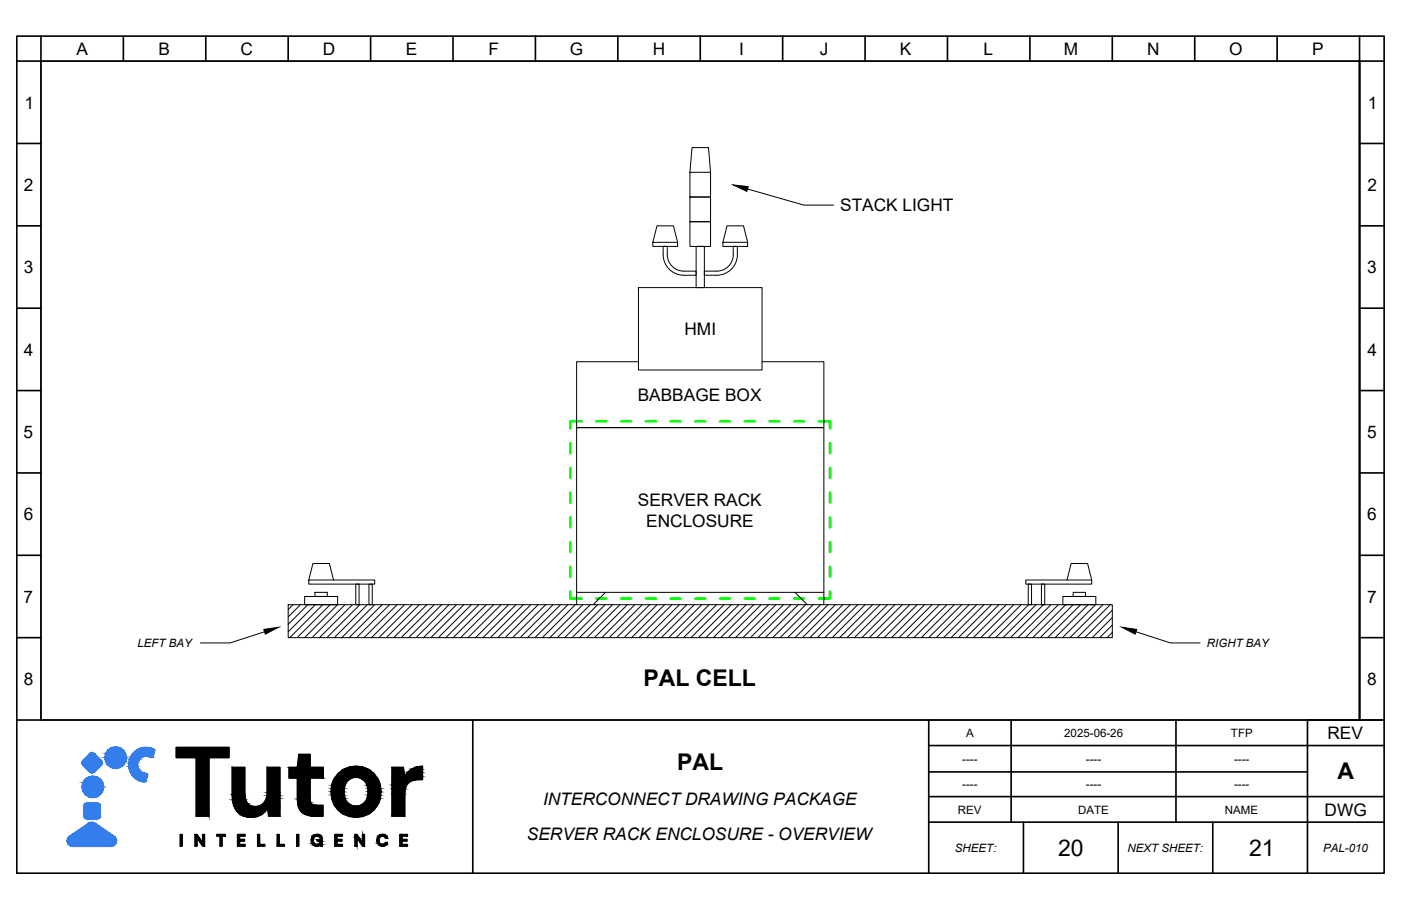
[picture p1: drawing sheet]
<svg xmlns="http://www.w3.org/2000/svg" width="432mm" height="279mm" viewBox="0 0 432 279" stroke-linecap="round" stroke-linejoin="round" font-family="sans-serif">
<!-- layer: 0 -->
<g fill="none" stroke="#000" stroke-width=".31">
<path d="M12.6 18.8h406.4v203.2h-406.4zM212.6 53.1h6.4v7.7h-6.4zM212.6 53.1l.7-7.6h5.1l.6 7.6M230.4 58.3l17.4 5h9.1M201.2 74.7h7.6v1.3h-7.6zM201.2 74.7l1.3-5.1h5.1l1.2 5.1M204.4 76h1.3a7.3 7.3 0 0 0 1.2 5.8 5.1 5.1 0 0 0 3.9 1.8h3.8v1.3a10.3 10.3 0 0 1-7.6-1.2 6.4 6.4 0 0 1-2.6-5.2zM204.4 76h1.3M212.6 68.4h6.4v7.6h-6.4zM212.6 60.8h6.4v7.6h-6.4zM214.6 76h2.5v12.7h-2.5zM222.8 74.7h7.6v1.3h-7.6z"/>
<path d="M222.8 74.7l1.3-5.1h5.1l1.2 5.1M226 76h1.3M227.3 78.5a6.4 6.4 0 0 1-6.4 6.4h-3.8v-1.3a9.7 9.7 0 0 0 6.4-.7 5 5 0 0 0 2.5-4.4v-2.5h1.3v2.5M196.8 88.7h38.1v25.4h-38.1zM196.8 111.6h-19.1v20.3h76.2v-20.3h-19M177.7 131.9h76.2v50.8h-76.2zM95.2 178.9h20.3v1.2h-20.3zM95.2 178.9l1.2-5.1h5.1l1.3 5.1M316.2 178.9h20.3v1.2h-20.3zM328.9 178.9l1.2-5.1h5.1l1.3 5.1M81.5 194.8l-10.6 3.5h-9.1M88.8 186.5h254v10.1h-254z"/>
<path d="M90.3 186.5l-1.5 1.5M92.6 186.5l-3.8 3.8M93.9 183.9h10.2v2.6h-10.2zM94.9 186.5l-6.1 6.1M97.1 182.7h3.8v1.2h-3.8zM97.2 186.5l-8.4 8.3M99.5 186.5l-10.2 10.1M101.8 186.5l-10.2 10.1M104 186.5l-10.1 10.1M106.3 186.5l-10.1 10.1M108.6 186.5l-10.1 10.1M109.7 180.1h1v6.4h-1z"/>
<path d="M110.9 186.5l-10.1 10.1M113.2 186.5l-10.2 10.1M113.7 180.1h1v6.4h-1zM115.5 186.5l-10.2 10.1M117.8 186.5l-10.2 10.1M120.1 186.5l-10.2 10.1M122.4 186.5l-10.2 10.1M124.7 186.5l-10.2 10.1M126.9 186.5l-10.1 10.1M129.2 186.5l-10.1 10.1M131.5 186.5l-10.1 10.1M133.8 186.5l-10.1 10.1"/>
<path d="M136.1 186.5l-10.2 10.1M138.4 186.5l-10.2 10.1M140.7 186.5l-10.2 10.1M143 186.5l-10.2 10.1M145.3 186.5l-10.2 10.1M147.6 186.5l-10.2 10.1M149.8 186.5l-10.1 10.1M152.1 186.5l-10.1 10.1M154.4 186.5l-10.1 10.1M156.7 186.5l-10.1 10.1M159 186.5l-10.1 10.1M161.3 186.5l-10.2 10.1"/>
<path d="M163.6 186.5l-10.2 10.1M165.9 186.5l-10.2 10.1M168.2 186.5l-10.2 10.1M170.5 186.5l-10.2 10.1M172.7 186.5l-10.1 10.1M175 186.5l-10.1 10.1M177.3 186.5l-10.1 10.1M177.7 182.7v3.8M179.6 186.5l-10.2 10.1M181.9 186.5l-10.1 10.1M184.2 186.5l-10.2 10.1M186.5 186.5l-10.2 10.1"/>
<path d="M186.6 182.7l-3.8 3.8M188.8 186.5l-10.2 10.1M191.1 186.5l-10.2 10.1M193.4 186.5l-10.2 10.1M195.7 186.5l-10.2 10.1M197.9 186.5l-10.1 10.1M200.2 186.5l-10.1 10.1M202.5 186.5l-10.2 10.1M204.8 186.5l-10.1 10.1M207.1 186.5l-10.2 10.1M209.4 186.5l-10.2 10.1M211.7 186.5l-10.2 10.1"/>
<path d="M214 186.5l-10.2 10.1M216.3 186.5l-10.2 10.1M218.6 186.5l-10.2 10.1M220.8 186.5l-10.1 10.1M223.1 186.5l-10.1 10.1M225.4 186.5l-10.1 10.1M227.7 186.5l-10.1 10.1M230 186.5l-10.2 10.1M232.3 186.5l-10.2 10.1M234.6 186.5l-10.2 10.1M236.9 186.5l-10.2 10.1M239.1 186.5l-10.1 10.1"/>
<path d="M241.5 186.5l-10.2 10.1M243.7 186.5l-10.1 10.1M245 182.7l3.8 3.8M246 186.5l-10.1 10.1M248.3 186.5l-10.1 10.1M250.6 186.5l-10.2 10.1M252.9 186.5l-10.2 10.1M253.9 182.7v3.8M255.2 186.5l-10.2 10.1M257.5 186.5l-10.2 10.1M259.8 186.5l-10.2 10.1M262.1 186.5l-10.2 10.1"/>
<path d="M264.4 186.5l-10.2 10.1M266.6 186.5l-10.1 10.1M268.9 186.5l-10.1 10.1M271.2 186.5l-10.1 10.1M273.5 186.5l-10.2 10.1M275.8 186.5l-10.2 10.1M278.1 186.5l-10.2 10.1M280.4 186.5l-10.2 10.1M282.7 186.5l-10.2 10.1M285 186.5l-10.2 10.1M287.3 186.5l-10.2 10.1M289.5 186.5l-10.1 10.1"/>
<path d="M291.8 186.5l-10.1 10.1M294.1 186.5l-10.1 10.1M296.4 186.5l-10.2 10.1M298.7 186.5l-10.2 10.1M301 186.5l-10.2 10.1M303.3 186.5l-10.2 10.1M305.6 186.5l-10.2 10.1M307.9 186.5l-10.2 10.1M310.1 186.5l-10.1 10.1M312.4 186.5l-10.1 10.1M314.7 186.5l-10.1 10.1M316.9 180.1h1v6.4h-1z"/>
<path d="M317 186.5l-10.1 10.1M319.3 186.5l-10.2 10.1M321 180.1h1v6.4h-1zM321.6 186.5l-10.2 10.1M323.9 186.5l-10.2 10.1M326.2 186.5l-10.2 10.1M327.6 183.9h10.1v2.6h-10.1zM328.5 186.5l-10.2 10.1M330.8 182.7h3.8v1.2h-3.8zM330.8 186.5l-10.2 10.1M333 186.5l-10.1 10.1M335.4 186.5l-10.2 10.1"/>
<path d="M337.6 186.5l-10.1 10.1M339.9 186.5l-10.1 10.1M342.2 186.5l-10.2 10.1M342.8 188.2l-8.5 8.4M342.8 190.5l-6.2 6.1M342.8 192.8l-3.9 3.8M342.8 195l-1.6 1.6M350.1 194.8l10.6 3.5h9.2"/>
</g>
<g fill="none" stroke="#0f0" stroke-width=".8">
<path d="M175.8 136.7v3M179.2 130h-3.4v2.1M183.8 130h3.1M191.4 130h3.1M199.1 130h3M206.7 130h3M214.3 130h3M221.9 130h3.1M229.5 130h3.1M237.2 130h3M244.8 130h3M252.4 130h3.4v2.1"/>
<path d="M255.8 136.7v3M175.8 144.3v3.1M175.8 151.9v3.1M175.8 159.6v3M255.8 144.3v3.1M255.8 151.9v3.1M255.8 159.6v3M175.8 167.2v3M175.8 174.8v3M255.8 167.2v3M255.8 174.8v3M175.8 182.4v2.2h3.4"/>
<path d="M183.8 184.6h3.1M191.4 184.6h3.1M199.1 184.6h3M206.7 184.6h3M214.3 184.6h3M221.9 184.6h3.1M229.5 184.6h3.1M237.2 184.6h3M244.8 184.6h3M255.8 182.4v2.2h-3.4"/>
</g>
<g fill="#000" stroke="#000" stroke-width=".31">
<path d="M226 57l4.6 .5-.4 1.5zM81.3 194.1l4.6-.7-4.1 2.2zM345.7 193.4l4.6 .7-.4 1.5zM107.9 236.5l1.9-.2 1.8 .2zM128.4 236.5l1.8-.2v.2zM76.1 251.9h2.3zM97.4 257.4h.8zM107.7 251.8h4.1zM117.7 257.4h.6zM118.5 258h.7zM97.4 260.9h.5zM117.7 260.9h.6z"/>
<path d="M118.5 260.3h.7z"/>
<path d="M60.5 233.6l3.9 18.1v-18.1zM60.5 233.6l3.9 18.1h-3.9z"/>
<path d="M54.3 230.5l16.3 3.1v-3.1zM54.3 230.5l16.3 3.1h-16.3z"/>
<path d="M71.6 236.7l3.8 8.1v-8.1zM71.6 236.7l3.8 8.1h-3.8z"/>
<path d="M82.4 236.7l3.8 7.7v-7.7zM82.4 236.7l3.8 7.7h-3.8z"/>
<path d="M92.1 232.7l3.5 4v-4zM92.1 232.7l3.5 4h-3.9z"/>
<path d="M91.7 239.9l3.9 6.5v-6.5zM91.7 239.9l3.9 6.5h-3.9z"/>
<path d="M89.1 236.7l10.5 3.2v-3.2zM89.1 236.7l10.5 3.2h-10.5z"/>
<path d="M103.2 240h5.1zM103.2 240l4.9 .1h-5z"/>
<path d="M103.3 239.7l5 .3 .7-.3zM103.3 239.7l5 .3h-5.1z"/>
<path d="M103.4 239.7h6.4zM103.4 239.7h5.6z"/>
<path d="M107.9 236.5l3.9 .1zM107.7 236.6h4.1z"/>
<path d="M107.7 236.6l5.9 .7-1.8-.7zM105.8 237.3l1.9-.7 5.9 .7z"/>
<path d="M105.8 237.3l9.4 1.2-1.6-1.2zM104.3 238.5l1.5-1.2 9.4 1.2z"/>
<path d="M104.3 238.5l11.8 1.2-.9-1.2zM104.3 238.5l11.8 1.2h-12.7z"/>
<path d="M109.8 239.7h6.3zM109.8 239.7h6.3z"/>
<path d="M110.5 239.7l5.8 .3-.2-.3zM110.5 239.7l5.8 .3h-5.1z"/>
<path d="M111.2 240l5.2 .1zM111.2 240l5.2 .1z"/>
<path d="M120.8 236.7l3.9 2.8-.4-2.8zM120.8 236.7l3.9 2.8h-3.9z"/>
<path d="M128.4 236.5l1.8 .7v-.7zM126.9 237.2l1.5-.7 1.8 .7z"/>
<path d="M126.9 237.2l3.3 1v-1zM125.6 238.2l1.3-1 3.3 1z"/>
<path d="M125.6 238.2l4.6 1.3v-1.3zM125.6 238.2l4.6 1.3h-5.5z"/>
<path d="M120.8 239.5l9.4 .9v-.9zM120.8 239.5l9.4 .9h-9.4z"/>
<path d="M55.6 257.4l.5 3.5v-3.5zM55.6 257.4l.5 3.5h-.5z"/>
<path d="M60.2 257.4l1.1 .8-.6-.8zM60.2 257.4l1.1 .8h-1.1z"/>
<path d="M60.2 258.2l.5 2.7v-2.7zM60.2 258.2l.5 2.7h-.5z"/>
<path d="M60.7 258.2l1.8 1.8-1.2-1.8zM60.7 258.2l1.8 1.8h-.6z"/>
<path d="M62.5 257.4l.5 2.6v-2.6zM62.5 257.4l.5 2.6h-.5z"/>
<path d="M67.9 257.8l.5 3.1v-3.1zM67.9 257.8l.5 3.1h-.5z"/>
<path d="M66.8 257.4l2.6 .4v-.4zM66.8 257.4l2.6 .4h-2.6z"/>
<path d="M73.2 257.8l.6 1.1v-1.1zM73.2 257.8l.6 1.1h-.6z"/>
<path d="M73.2 259.3l.6 1.2v-1.2zM73.2 259.3l.6 1.2h-.6z"/>
<path d="M73.2 258.9l2.1 .4v-.4zM73.2 258.9l2.1 .4h-2.1z"/>
<path d="M71.6 244.8l3.9 .3-.1-.3zM71.6 244.8l3.9 .3h-3.9z"/>
<path d="M71.6 245.1l4 1.4-.1-1.4zM71.6 245.1l4 1.4h-3.9z"/>
<path d="M73.2 257.4l2.3 .4v-.4zM73.2 257.4l2.3 .4h-2.3z"/>
<path d="M71.7 246.5l4 .2-.1-.2zM71.7 246.5l4 .2h-4z"/>
<path d="M71.7 246.7l4.5 1-.5-1zM71.7 246.7l4.5 1h-4.3z"/>
<path d="M71.9 247.7l4.7 .4-.4-.4zM71.9 247.7l4.7 .4h-4.6z"/>
<path d="M72 248.1l4.7 .1zM72 248.1l4.7 .1z"/>
<path d="M72 248.2l5.2 .3-.5-.3zM72 248.2l5.2 .3h-5.1z"/>
<path d="M72.1 248.5l5.8 .2-.7-.2zM72.1 248.5l5.8 .2h-5.7z"/>
<path d="M72.2 248.7l6.5 .1zM72.2 248.7l6.5 .1z"/>
<path d="M75.8 251.8h3.3zM75.8 251.8l2.6 .1z"/>
<path d="M75 251.6l4.1 .2 .6-.2zM75 251.6l4.1 .2h-3.3z"/>
<path d="M79.4 257.4l.6 3.1v-3.1zM79.4 257.4l.6 3.1h-.6z"/>
<path d="M74.3 251.2l5.4 .4 .8-.4zM74.3 251.2l5.4 .4h-4.7z"/>
<path d="M73.9 251l6.6 .2 .3-.2zM73.9 251l6.6 .2h-6.2z"/>
<path d="M73.2 250.3l7.6 .7 .9-.7zM73.2 250.3l7.6 .7h-6.9z"/>
<path d="M73.1 250.3h8.6zM73.1 250.3h8.6z"/>
<path d="M72.4 249.3l9.3 1 .7-1zM72.4 249.3l9.3 1h-8.6z"/>
<path d="M72.4 249.1l10 .2 .1-.2zM72.4 249.1l10 .2h-10z"/>
<path d="M85.5 257.4l.5 3.1v-3.1zM85.5 257.4l.5 3.1h-.5z"/>
<path d="M82.4 244.4l3.8 1v-1zM82.4 244.4l3.8 1h-3.9z"/>
<path d="M82.3 245.4l3.9 .8v-.8zM82.3 245.4l3.9 .8h-4.1z"/>
<path d="M82.1 246.2l4.1 .8v-.8zM82.1 246.2l4.1 .8h-4.4z"/>
<path d="M81.8 247l4.4 .6v-.6zM81.8 247l4.4 .6h-4.9z"/>
<path d="M81.3 247.6l4.9 .5v-.5zM80.8 248.1l.5-.5 4.9 .5z"/>
<path d="M80.8 248.1l5.4 .4v-.4zM80.1 248.5l.7-.4 5.4 .4z"/>
<path d="M80.1 248.5l6.1 .2v-.2zM79.4 248.7l.7-.2 6.1 .2z"/>
<path d="M79.4 248.7l6.8 .1zM78.7 248.8h7.5z"/>
<path d="M72.2 248.8l14 .3v-.3zM72.2 248.8l14 .3h-13.8z"/>
<path d="M82.5 249.1l3.7 .2v-.2zM82.5 249.1l3.7 .2h-3.7z"/>
<path d="M82.5 249.3l3.7 2.4v-2.4zM82.5 249.3l3.7 2.4h-3.4z"/>
<path d="M91.5 257.4l.5 3.5v-3.5zM91.5 257.4l.5 3.5h-.5z"/>
<path d="M91.7 246.4l3.9 .1zM91.7 246.4l3.9 .1z"/>
<path d="M91.7 246.5l4 .9-.1-.9zM91.7 246.5l4 .9h-4z"/>
<path d="M91.7 247.4l4.2 .4-.2-.4zM91.7 247.4l4.2 .4h-4.1z"/>
<path d="M91.8 247.8l4.2 .2-.1-.2zM91.8 247.8l4.2 .2h-4.2z"/>
<path d="M91.8 248l4.9 .3-.7-.3zM91.8 248l4.9 .3h-4.8z"/>
<path d="M96 259.1l.5 .1zM96 259.1l.5 .1z"/>
<path d="M96 259.2l.6 .5-.1-.5zM96 259.2l.6 .5h-.5z"/>
<path d="M96.1 258.6l.4 .5 .1-.5zM96.1 258.6l.4 .5h-.5z"/>
<path d="M96.1 259.7l.7 .4-.2-.4zM96.1 259.7l.7 .4h-.6z"/>
<path d="M91.9 248.3l5.7 .1zM91.9 248.3l5.7 .1z"/>
<path d="M96.2 258.2l.4 .4 .2-.4zM96.2 258.2l.4 .4h-.5z"/>
<path d="M96.2 258.2h.6zM96.2 258.2h.6z"/>
<path d="M96.4 257.9l.4 .3 .4-.3zM96.4 257.9l.4 .3h-.6z"/>
<path d="M96.5 257.8h1.2zM96.5 257.8l.7 .1z"/>
<path d="M97.4 257.4l1.2 .1zM96.8 257.5l.6-.1 1.2 .1z"/>
<path d="M96.8 257.5l1.9 .1zM96.8 257.5l1.9 .1z"/>
<path d="M96.7 257.6l2.2 .2-.2-.2zM96.7 257.6l2.2 .2h-2.4z"/>
<path d="M97.7 257.8l1.3 .1zM97.7 257.8l1.3 .1z"/>
<path d="M98 257.9h1zM98 257.9h1z"/>
<path d="M98.2 257.9l.8 .1zM98.2 257.9l.8 .1z"/>
<path d="M98.3 258l.9 .4-.2-.4zM98.3 258l.9 .4h-.6z"/>
<path d="M97.8 259l1.5 .4v-.4zM97.8 259l1.5 .4h-1.5z"/>
<path d="M98.7 259.4l.6 .8v-.8zM98.7 259.4l.6 .8h-.9z"/>
<path d="M91.9 248.4l7.6 .5v-.5zM91.9 248.4l7.6 .5h-7.5z"/>
<path d="M92 248.9l7.5 .9v-.9zM92 248.9l7.5 .9h-7z"/>
<path d="M92.5 249.8l7 .7v-.7zM92.5 249.8l7 .7h-6.4z"/>
<path d="M93.1 250.5l6.4 .5v-.5zM93.1 250.5l6.4 .5h-5.6z"/>
<path d="M93.9 251l5.6 .4v-.4zM93.9 251l5.6 .4h-4.7z"/>
<path d="M94.8 251.4l4.7 .2v-.2zM94.8 251.4l4.7 .2h-3.7z"/>
<path d="M95.8 251.6l3.7 .1zM95.8 251.6l3.7 .1z"/>
<path d="M103.3 257.8l.5 1.1v-1.1zM103.3 257.8l.5 1.1h-.5z"/>
<path d="M103.3 259.3l.5 1.2v-1.2zM103.3 259.3l.5 1.2h-.5z"/>
<path d="M103.3 258.9l2.1 .4v-.4zM103.3 258.9l2.1 .4h-2.1z"/>
<path d="M103.3 257.4l2.2 .4v-.4zM103.3 257.4l2.2 .4h-2.2z"/>
<path d="M102.1 244.2l4 1-.1-1zM102.1 244.2l4 1h-3.9z"/>
<path d="M102.2 243.1l3.8 1.1 .1-1.1zM102.2 243.1l3.8 1.1h-3.9z"/>
<path d="M102.2 245.2l4.1 .9-.2-.9zM102.2 245.2l4.1 .9h-4z"/>
<path d="M102.3 242.2l3.8 .9 .2-.9zM102.3 242.2l3.8 .9h-3.9z"/>
<path d="M102.3 246.1l4.1 .3-.1-.3zM102.3 246.1l4.1 .3h-4.1z"/>
<path d="M102.3 242l4 .2 .1-.2zM102.3 242l4 .2h-4z"/>
<path d="M102.3 246.4l4.3 .5-.2-.5zM102.3 246.4l4.3 .5h-4.1z"/>
<path d="M102.5 241.5l3.9 .5 .2-.5zM102.5 241.5l3.9 .5h-4.1z"/>
<path d="M102.5 246.9l4.6 .7-.5-.7zM102.5 246.9l4.6 .7h-4.3z"/>
<path d="M102.6 241l4 .5 .4-.5zM102.6 241l4 .5h-4.1z"/>
<path d="M102.7 240.8l4.3 .2 .1-.2zM102.7 240.8l4.3 .2h-4.4z"/>
<path d="M102.8 247.6l5.3 .7-1-.7zM102.8 247.6l5.3 .7h-5.1z"/>
<path d="M107.7 251.8l2.9 .1zM108.8 251.9h1.8z"/>
<path d="M103 240.3l4.1 .5 .6-.5zM103 240.3l4.1 .5h-4.4z"/>
<path d="M103.1 240.1l4.6 .2 .4-.2zM103.1 240.1l4.6 .2h-4.7z"/>
<path d="M103 248.3l5.3 .1zM103 248.3l5.3 .1z"/>
<path d="M103.1 248.4l5.9 .2-.7-.2zM103.1 248.4l5.9 .2h-5.7z"/>
<path d="M103.3 248.6l6.4 .1zM103.3 248.6l6.4 .1z"/>
<path d="M109.5 257.4l1.1 .8-.6-.8zM109.5 257.4l1.1 .8h-1.1z"/>
<path d="M109.5 258.2l.5 .3v-.3zM109.5 258.2l.5 .3h-.5z"/>
<path d="M109.5 258.5l.5 2.4v-2.4zM109.5 258.5l.5 2.4h-.5z"/>
<path d="M110 258.2l.7 .3-.1-.3zM110 258.2l.7 .3h-.6z"/>
<path d="M110.1 258.5l1.6 1.5-1-1.5zM110.1 258.5l1.6 1.5h-.5z"/>
<path d="M111.7 257.4l.6 2.6v-2.6zM111.7 257.4l.6 2.6h-.6z"/>
<path d="M105.8 251l6 .8 1.8-.8zM105.8 251l6 .8h-4.1z"/>
<path d="M104.3 249.8l9.3 1.2 1.6-1.2zM104.3 249.8l9.3 1.2h-7.8z"/>
<path d="M103.3 248.7l11.9 1.1 .9-1.1zM103.3 248.7l11.9 1.1h-10.9z"/>
<path d="M110.5 248.6h5.6zM109.7 248.7h6.4z"/>
<path d="M111.1 248.4l5 .2 .2-.2zM110.5 248.6l.6-.2 5 .2z"/>
<path d="M111.3 240.1l5.4 .7-.3-.7zM111.3 240.1l5.4 .7h-4.3z"/>
<path d="M111.3 248.3h5.1zM111.1 248.4h5.2z"/>
<path d="M112.4 240.8l4.4 .2-.1-.2zM112.4 240.8l4.4 .2h-4.3z"/>
<path d="M112.4 247.6l4 .7 .3-.7zM111.3 248.3l1.1-.7 4 .7z"/>
<path d="M116.2 259.1l.6 .6-.1-.6zM116.2 259.1l.6 .6h-.5z"/>
<path d="M112.5 241l4.5 .5-.2-.5zM112.5 241l4.5 .5h-4.2z"/>
<path d="M112.5 247.4l4.2 .2 .1-.2zM112.5 247.4l4.2 .2h-4.3z"/>
<path d="M116.3 258.6l.4 .5 .1-.5zM116.3 258.6l.4 .5h-.5z"/>
<path d="M116.3 259.7l.7 .4-.2-.4zM116.3 259.7l.7 .4h-.6z"/>
<path d="M112.8 246.9l4 .5 .2-.5zM112.8 246.9l4 .5h-4.3z"/>
<path d="M112.8 241.5l4.3 .5-.1-.5zM112.8 241.5l4.3 .5h-4z"/>
<path d="M116.4 258.2l.4 .4 .2-.4zM116.4 258.2l.4 .4h-.5z"/>
<path d="M116.4 258.1h.7zM116.4 258.1l.6 .1z"/>
<path d="M113.1 242l4.1 .2-.1-.2zM113.1 242l4.1 .2h-4z"/>
<path d="M113.1 246.4l3.9 .5 .1-.5zM113.1 246.4l3.9 .5h-4.2z"/>
<path d="M113.2 242.2l4.1 .9-.1-.9zM113.2 242.2l4.1 .9h-3.9z"/>
<path d="M113.2 246.1l3.9 .3 .1-.3zM113.2 246.1l3.9 .3h-4z"/>
<path d="M113.4 243.1l4 1.1-.1-1.1zM113.4 243.1l4 1.1h-3.9z"/>
<path d="M113.4 245.2l3.8 .9 .1-.9zM113.4 245.2l3.8 .9h-4z"/>
<path d="M113.5 244.2l3.8 1 .1-1zM113.5 244.2l3.8 1h-3.9z"/>
<path d="M116.7 257.9l.4 .2 .3-.2zM116.7 257.9l.4 .2h-.7z"/>
<path d="M116.7 257.8h1.1zM116.7 257.8l.7 .1z"/>
<path d="M116.8 257.8h1.1zM116.8 257.8h1z"/>
<path d="M117.7 257.4h.8zM117.6 257.4h.9z"/>
<path d="M117.6 257.4l1.2 .1zM117 257.5l.6-.1 1.2 .1z"/>
<path d="M117 257.5l1.9 .1zM117 257.5l1.9 .1z"/>
<path d="M116.9 257.6l2.2 .2-.2-.2zM116.9 257.6l2.2 .2h-2.3z"/>
<path d="M117.9 257.8h1.2zM117.9 257.8h1.2z"/>
<path d="M117.9 257.8l1.3 .2zM117.9 257.8l1.3 .2zM118.5 258h.7z"/>
<path d="M118.5 258l.9 .5-.2-.5zM118.5 258l.9 .5h-.6z"/>
<path d="M118.8 259.8l.4 .5 .2-.5zM118.8 259.8l.4 .5h-.7zM118.5 260.3h.7z"/>
<path d="M123.3 257.8l.6 1.1v-1.1zM123.3 257.8l.6 1.1h-.6z"/>
<path d="M123.3 259.3l.6 1.2v-1.2zM123.3 259.3l.6 1.2h-.6z"/>
<path d="M120.8 244.8l3.9 6.9v-6.9zM120.8 244.8l3.9 6.9h-3.9z"/>
<path d="M120.8 243.3l3.9 1.5 .1-1.5zM120.8 243.3l3.9 1.5h-3.9z"/>
<path d="M120.8 242.2l4 1.1 .5-1.1zM120.8 242.2l4 1.1h-4z"/>
<path d="M123.3 258.9l2.1 .4v-.4zM123.3 258.9l2.1 .4h-2.1z"/>
<path d="M123.3 257.4l2.2 .4v-.4zM123.3 257.4l2.2 .4h-2.2z"/>
<path d="M120.8 241.3l4.5 .9 .6-.9zM120.8 241.3l4.5 .9h-4.5z"/>
<path d="M120.8 240.8l5.1 .5 .9-.5zM120.8 240.8l5.1 .5h-5.1z"/>
<path d="M120.8 240.5l6 .3 1.1-.3zM120.8 240.5l6 .3h-6z"/>
<path d="M120.8 240.4h8.3zM120.8 240.4l7.1 .1z"/>
<path d="M61.9 260l1.1 .9v-.9zM61.9 260l1.1 .9h-.5z"/>
<path d="M73.2 260.5l2.3 .4v-.4zM73.2 260.5l2.3 .4h-2.3z"/>
<path d="M79.4 260.5l2.2 .4v-.4zM79.4 260.5l2.2 .4h-2.2z"/>
<path d="M85.5 260.5l2.1 .4v-.4zM85.5 260.5l2.1 .4h-2.1z"/>
<path d="M96.2 260.1h.6zM96.2 260.1h.6z"/>
<path d="M96.2 260.1l1 .3-.4-.3zM96.2 260.1l1 .3h-.8z"/>
<path d="M96.4 260.4l1.2 .1zM96.4 260.4l1.2 .1z"/>
<path d="M97 260.8h1.3zM97 260.8l.9 .1z"/>
<path d="M96.7 260.7h1.7zM96.7 260.7l1.6 .1z"/>
<path d="M96.5 260.5l1.9 .2 .2-.2zM96.5 260.5l1.9 .2h-1.7z"/>
<path d="M98.1 260.4h.6zM98.1 260.4h.6z"/>
<path d="M98.1 260.4h.6zM97.6 260.5h1z"/>
<path d="M98.7 260.4h.6zM98.7 260.4h.6z"/>
<path d="M98.2 260.4h.5zM98.1 260.4h.6z"/>
<path d="M98.4 260.2l.9 .2v-.2zM98.2 260.4l.2-.2 .9 .2z"/>
<path d="M98.7 260.4l.6 .5v-.5zM98.7 260.4l.6 .5h-.5z"/>
<path d="M103.3 260.5l2.2 .4v-.4zM103.3 260.5l2.2 .4h-2.2z"/>
<path d="M111.2 260l1.1 .9v-.9zM111.2 260l1.1 .9h-.6z"/>
<path d="M116.4 260.1h.7zM116.4 260.1h.7z"/>
<path d="M116.4 260.1l1 .3-.3-.3zM116.4 260.1l1 .3h-.7z"/>
<path d="M116.7 260.4l1.2 .1zM116.7 260.4l1.2 .1z"/>
<path d="M117.6 260.9h.9zM117.6 260.9h.7z"/>
<path d="M117 260.7h1.8zM117 260.7l1.5 .2z"/>
<path d="M116.9 260.7h2zM116.9 260.7h1.9z"/>
<path d="M116.8 260.5l2.1 .2 .2-.2zM116.8 260.5l2.1 .2h-2z"/>
<path d="M118.5 260.3l.6 .2 .1-.2zM117.9 260.5l.6-.2 .6 .2z"/>
<path d="M123.3 260.5l2.2 .4v-.4zM123.3 260.5l2.2 .4h-2.2z"/>
</g>
<g fill="none" stroke="#000" stroke-width=".51">
<path d="M5.2 11.1h421.4v258.2h-421.4zM12.6 11.1v7.7h-7.4M38 11.1v7.7M63.4 11.1v7.7M88.8 11.1v7.7M114.2 11.1v7.7M139.6 11.1v7.7M165 11.1v7.7M190.4 11.1v7.7M215.8 11.1v7.7M241.2 11.1v7.7M266.6 11.1v7.7"/>
<path d="M292 11.1v7.7M317.4 11.1v7.7M342.8 11.1v7.7M368.2 11.1v7.7M393.6 11.1v7.7M419 18.8v203.2v-203.2h-406.4v203.2M419 11.1v7.7h7.6M5.2 44.2h7.4M419 44.2h7.6M5.2 69.6h7.4M419 69.6h7.6M5.2 95h7.4"/>
<path d="M419 95h7.6M5.2 120.4h7.4M419 120.4h7.6M5.2 145.8h7.4M419 145.8h7.6M5.2 171.2h7.4M419 171.2h7.6M5.2 196.6h7.4M419 196.6h7.6M5.2 222h421.4M145.7 222v47.3M286.2 222v47.3"/>
<path d="M286.2 229.9h140.4M286.2 238h116.8M311.6 222v31.5M362.4 222v31.5M403 222v47.3M286.2 245.7h140.4M286.2 253.5h140.4M315.4 253.5v15.8M344.6 253.5v15.8M373.8 253.5v15.8"/>
</g>
<!-- layer: Layer 1 -->
<g fill="none" stroke="#000" stroke-width=".51">
<path d="M54.3 230.5h16.3v3.1h-6.2v18.1h-3.9v-18.1h-6.2zM71.6 236.7h3.8v8.1a3.2 3.2 0 0 0 2.5 3.9 3.8 3.8 0 0 0 4.5-4.3v-7.7h3.8v15h-3.4l-.3-2.6a5.8 5.8 0 0 1-6.3 2.8 5.8 5.8 0 0 1-4.5-5.2zM92.1 232.7h3.5v4h4v3.2h-4l.1 7.5 .3 .6 .7 .3 2.8 .1v3.3a9.1 9.1 0 0 1-6.4-1.2 5 5 0 0 1-1.4-4.1v-6.5h-2.6v-3.2h2.6zM120.8 236.7h3.5l.4 2.8a6.2 6.2 0 0 1 5.5-3.2v4.1a5.2 5.2 0 0 0-4.9 1.8l-.5 1.1-.1 1.5v6.9h-3.9zM55.6 257.4h.5v3.5h-.5zM60.2 257.4h.5l1.8 2.6v-2.6h.5v3.5h-.5l-1.8-2.7v2.7h-.5zM66.8 257.4h2.6v.4h-1v3.1h-.5v-3.1h-1.1zM73.2 257.4h2.3v.4h-1.7v1.1h1.5v.4h-1.5v1.2h1.7v.4h-2.3zM79.4 257.4h.6v3.1h1.6v.4h-2.2zM85.5 257.4h.5v3.1h1.6v.4h-2.1zM91.5 257.4h.5v3.5h-.5zM96.8 257.5a1.7 1.7 0 0 1 2.2 .4l.2 .5h-.6a1.2 1.2 0 0 0-1.7-.4 1.2 1.2 0 0 0-.3 1.7 1.13 1.13 0 0 0 1.8 .5l.3-.8h-.9v-.4h1.5v1.9h-.5l-.1-.5a1.54 1.54 0 0 1-2.5-.3l-.2-1 .2-.9z"/>
<path d="M103.3 257.4h2.2v.4h-1.7v1.1h1.6v.4h-1.6v1.2h1.7v.4h-2.2zM107.1 240.8a3.7 3.7 0 0 1 4.4-.7 3.7 3.7 0 0 1 2 4.1 3.8 3.8 0 0 1-3.8 4.5 3.8 3.8 0 0 1-3.7-4.5 4.7 4.7 0 0 1 1.1-3.4zM109.5 257.4h.5l1.7 2.6v-2.6h.6v3.5h-.6l-1.7-2.7v2.7h-.5zM117 257.5a1.61 1.61 0 0 1 2.2 .5l.2 .5h-.6l-.3-.5a1.26 1.26 0 0 0-1.8 1.1 1.26 1.26 0 0 0 1.8 1.2l.3-.5h.6a1.62 1.62 0 0 1-1.4 1.2 1.62 1.62 0 0 1-1.6-.9l-.2-1 .2-.9zM123.3 257.4h2.2v.4h-1.6v1.1h1.5v.4h-1.5v1.2h1.6v.4h-2.2z"/>
<circle cx="109.7" cy="244.2" r="7.8"/>
</g>
<!-- layer: 0 -->
<g fill="#347eec" stroke="#347eec" stroke-width=".31">
<path d="M34.8 230.5l.8-.2 .9 .2z"/>
<path d="M44.4 230.5h1.2z"/>
<path d="M27.8 232.3l.6-.2 .6 .2z"/>
<path d="M45.8 233.3h1.4l-.3 .2z"/>
<path d="M33.3 236h4.7l-1.1 .7z"/>
<path d="M25.5 235.8h5.8l-2.3 2.3z"/>
<path d="M27.3 239.6l1.3-.2 1.3 .2z"/>
<path d="M43.5 241h1.3z"/>
<path d="M26.3 245h4.6l-1 .7z"/>
<path d="M27.8 253.7h1z"/>
<path d="M34.8 230.5l2.1 .1zM34.3 230.6h2.6z"/>
<path d="M44.4 230.5l2.1 .2zM43.6 230.7l.8-.2 2.1 .2z"/>
<path d="M43.6 230.7h3zM43.4 230.7h3.2z"/>
<path d="M43.4 230.7l3.9 .3-.7-.3zM42.8 231l.6-.3 3.9 .3z"/>
<path d="M42.8 231l4.6 .1zM42.5 231.1h4.9z"/>
<path d="M42.5 231.1l5.1 .2-.2-.2zM42.2 231.3l.3-.2 5.1 .2z"/>
<path d="M34.3 230.6l3.7 .7-1.1-.7zM33.3 231.3l1-.7 3.7 .7z"/>
<path d="M42.2 231.3l5.4 .4v-.4zM41.6 231.7l.6-.4 5.4 .4zM41.6 231.7h6zM41.6 231.7h6z"/>
<path d="M33.3 231.3l5.4 1.1-.7-1.1zM33.3 231.3l5.4 1.1h-6.1z"/>
<path d="M41.6 231.7l5.8 .8 .2-.8zM40.9 232.5l.7-.8 5.8 .8z"/>
<path d="M40.9 232.5l6.3 .7 .2-.7zM40.9 232.5l6.3 .7h-6.8z"/>
<path d="M44.7 233.2h2.5zM44.7 233.2l2.5 .1z"/>
<path d="M40.4 233.2h4.3zM40.4 233.2l4 .1z"/>
<path d="M45.8 233.3h1.4zM45.8 233.3h1.4z"/>
<path d="M40.4 233.3h4zM40.4 233.3h3.8z"/>
<path d="M40.3 233.3l3.4 .2 .5-.2zM40.3 233.3l3.4 .2h-3.5z"/>
<path d="M45.8 233.3l1.1 .2zM46.4 233.5h.5z"/>
<path d="M32.6 232.4l6.3 1.2-.2-1.2zM32.6 232.4l6.3 1.2h-6.6z"/>
<path d="M40.2 233.5l2.8 .7 .7-.7zM40.2 233.5l2.8 .7h-3z"/>
<path d="M40 234.2l2.8 .1 .2-.1zM40 234.2l2.8 .1h-2.9z"/>
<path d="M27.8 232.3l3.5 2.3-2.3-2.3zM25.5 234.6l2.3-2.3 3.5 2.3z"/>
<path d="M32.3 233.6l6.4 1.3 .2-1.3zM32.3 233.6l6.4 1.3h-6.1z"/>
<path d="M39.9 234.3l2.6 .8 .3-.8zM39.9 234.3l2.6 .8h-2.7z"/>
<path d="M25.5 234.6l6 .6-.2-.6zM25.5 234.6l6 .6h-6.3z"/>
<path d="M39.8 235.1l2.6 .3 .1-.3zM39.8 235.1l2.6 .3h-2.7z"/>
<path d="M25.2 235.2l6.1 .6 .2-.6zM25.2 235.2l6.1 .6h-5.8z"/>
<path d="M32.6 234.9l5.4 1.1 .7-1.1zM32.6 234.9l5.4 1.1h-4.7z"/>
<path d="M39.7 235.4l2.7 .7v-.7zM39.7 235.4l2.7 .7h-2.7z"/>
<path d="M39.7 236.1l2.8 .3-.1-.3zM39.7 236.1l2.8 .3h-2.8z"/>
<path d="M33.3 236l1 .7h2.6zM34.3 236.7h2.6l-1.3 .2z"/>
<path d="M39.7 236.4l3 .7-.2-.7zM39.7 236.4l3 .7h-2.8z"/>
<path d="M39.9 237.1l3.1 .4-.3-.4zM39.9 237.1l3.1 .4h-3.1z"/>
<path d="M39.9 237.5l3.4 .4-.3-.4zM39.9 237.5l3.4 .4h-3.2z"/>
<path d="M25.5 235.8l2.3 2.3h1.2zM27.8 238.1h1.2l-.6 .3z"/>
<path d="M40.1 237.9l4.2 .5-1-.5zM40.1 237.9l4.2 .5h-4z"/>
<path d="M40.3 238.4h4zM40.3 238.4h4z"/>
<path d="M40.3 238.4l4.6 .1zM40.3 238.4l4.6 .1z"/>
<path d="M40.4 238.5l4.9 .2-.4-.2zM40.4 238.5l4.9 .2h-4.8z"/>
<path d="M40.5 238.7l5 .4-.2-.4zM40.5 238.7l5 .4h-4.7z"/>
<path d="M40.8 239.1h4.7zM40.8 239.1l4.6 .1z"/>
<path d="M40.9 239.2l4.3 .8 .2-.8zM40.9 239.2l4.3 .8h-3.6z"/>
<path d="M27.3 239.6l3.6 .7-1-.7zM26.3 240.3l1-.7 3.6 .7z"/>
<path d="M41.6 240l3.4 .5 .2-.5zM41.6 240l3.4 .5h-2.5z"/>
<path d="M42.5 240.5l2.5 .2v-.2zM42.5 240.5l2.5 .2z"/>
<path d="M42.9 240.7l1.9 .3 .2-.3zM42.9 240.7l1.9 .3h-1.3z"/>
<path d="M43.5 241h1.3zM43.9 241h.9z"/>
<path d="M26.3 240.3l5.4 1.1-.8-1.1zM26.3 240.3l5.4 1.1h-6.1z"/>
<path d="M25.6 241.4l6.3 1.3-.2-1.3zM25.6 241.4l6.3 1.3h-6.6z"/>
<path d="M25.3 242.7l6.4 1.2 .2-1.2zM25.3 242.7l6.4 1.2h-6.1z"/>
<path d="M25.6 243.9l5.3 1.1 .8-1.1zM25.6 243.9l5.3 1.1h-4.6z"/>
<path d="M26.3 245l1 .7h2.6zM27.3 245.7h2.6l-1.3 .3z"/>
<path d="M26.8 247.6l3.8 .2-.6-.2zM26.2 247.8l.6-.2 3.8 .2z"/>
<path d="M26.2 247.8l4.7 .6-.3-.6zM26.2 247.8l4.7 .6h-5z"/>
<path d="M25.9 248.4l5 3.3v-3.3zM25.9 248.4l5 3.3h-5z"/>
<path d="M25.9 251.7l4.7 .6 .3-.6zM25.9 251.7l4.7 .6h-4.4z"/>
<path d="M26.2 252.3l3.8 .3 .6-.3zM26.2 252.3l3.8 .3h-3.2z"/>
<path d="M27.8 253.7l1.5 .2zM27.4 253.9l.4-.2 1.5 .2z"/>
<path d="M27.4 253.9l7.8 4-5.9-4zM21.4 257.9l6-4 7.8 4z"/>
<path d="M21.4 257.9l14.2 .4-.4-.4zM21 258.3l.4-.4 14.2 .4z"/>
<path d="M21 258.3l14.8 .5-.2-.5zM21 258.3l14.8 .5h-15z"/>
<path d="M20.8 258.8l15.1 .5-.1-.5zM20.8 258.8l15.1 .5h-15.2z"/>
<path d="M20.7 259.3l15.1 .5 .1-.5zM20.7 259.3l15.1 .5h-15z"/>
<path d="M20.8 259.8l14.8 .5 .2-.5zM20.8 259.8l14.8 .5h-14.6z"/>
<path d="M21 260.3l14.2 .3 .4-.3zM21 260.3l14.2 .3h-13.8z"/>
<path d="M21.4 260.6l13.4 .3 .4-.3zM21.4 260.6l13.4 .3h-13z"/>
<path d="M21.8 260.9h13zM21.8 260.9l12.4 .1z"/>
</g>
<!-- layer: Layer 1 -->
<g fill="none" stroke="#347eec" stroke-width=".51">
<path d="M25.5 234.6l2.3-2.3 .6-.2 .6 .2 2.3 2.3 .2 .6-.2 .6-2.3 2.3-.6 .3-.6-.3-2.3-2.3-.3-.6zM40.9 232.5a5.1 5.1 0 0 1 6.7-1.2l-.4 2-.4 .3a3.4 3.4 0 0 0-3.8 .6 2.68 2.68 0 0 0-.4 2.7 2.68 2.68 0 0 0 2.3 1.6l.4 .2 .2 .4-.7 1.9a5.2 5.2 0 0 1-4.7-3 5.2 5.2 0 0 1 .8-5.5zM21 258.3l6.4-4.4a1.68 1.68 0 0 1 1.9 0l5.9 4a1.68 1.68 0 0 1 .6 1.9 1.68 1.68 0 0 1-1.6 1.2h-11.8a1.69 1.69 0 0 1-1.4-2.7zM26.2 247.8l.6-.2h3.2l.6 .2 .3 .6v3.3l-.3 .6-.6 .3h-3.2l-.6-.3-.3-.6v-3.3z"/>
<circle cx="35.6" cy="233.7" r="3.3"/>
<circle cx="28.6" cy="242.7" r="3.3"/>
</g>
<g font-size="7.1">
<text x="198.3" y="211.6">PAL CELL</text>
<text x="208.7" y="237.4">PAL</text>
<text x="412.2" y="240.3">A</text>
<text x="326.1" y="263.9">20</text>
<text x="385" y="264">21</text>
</g>
<g font-size="5.3">
<text x="23.5" y="16.9">A</text>
<text x="48.9" y="16.9">B</text>
<text x="74.2" y="16.9">C</text>
<text x="99.5" y="16.9">D</text>
<text x="125.1" y="16.9">E</text>
<text x="150.6" y="16.9">F</text>
<text x="175.7" y="16.9">G</text>
<text x="201.2" y="16.9">H</text>
<text x="227.8" y="16.9">I</text>
<text x="252.7" y="16.9">J</text>
<text x="277.4" y="16.9">K</text>
<text x="303.1" y="16.9">L</text>
<text x="327.9" y="16.9">M</text>
<text x="353.6" y="16.9">N</text>
<text x="378.8" y="16.9">O</text>
<text x="404.5" y="16.9">P</text>
<text x="7.5" y="33.5">1</text>
<text x="421.6" y="33.5">1</text>
<text x="7.4" y="58.9">2</text>
<text x="421.5" y="58.9">2</text>
<text x="259" y="65.2">STACK LIGHT</text>
<text x="7.3" y="84.2">3</text>
<text x="421.4" y="84.2">3</text>
<text x="211" y="103.3">HMI</text>
<text x="7.4" y="109.7">4</text>
<text x="421.5" y="109.7">4</text>
<text x="196.6" y="123.6">BABBAGE BOX</text>
<text x="7.3" y="135">5</text>
<text x="421.4" y="135">5</text>
<text x="196.6" y="156">SERVER RACK</text>
<text x="7.3" y="160.4">6</text>
<text x="421.4" y="160.4">6</text>
<text x="199.2" y="162.4">ENCLOSURE</text>
<text x="7.3" y="185.9">7</text>
<text x="421.4" y="185.9">7</text>
<text x="7.3" y="211.2">8</text>
<text x="421.4" y="211.2">8</text>
<text x="409.1" y="227.9">REV</text>
<text x="167.4" y="248.4">INTERCONNECT DRAWING PACKAGE</text>
<text x="408.2" y="251.5">DWG</text>
<text x="162.4" y="258.9">SERVER RACK ENCLOSURE - OVERVIEW</text>
</g>
<g font-size="3.5">
<text x="42.3" y="199.5">LEFT BAY</text>
<text x="372" y="199.6">RIGHT BAY</text>
<text x="297.8" y="227.3">A</text>
<text x="328" y="227.2">2025-06-26</text>
<text x="379.4" y="227.3">TFP</text>
<text x="296.6" y="235.3">----</text>
<text x="334.7" y="235.3">----</text>
<text x="380.4" y="235.3">----</text>
<text x="296.6" y="243.1">----</text>
<text x="334.7" y="243.1">----</text>
<text x="380.4" y="243.1">----</text>
<text x="295.2" y="250.9">REV</text>
<text x="332.3" y="250.9">DATE</text>
<text x="377.5" y="250.9">NAME</text>
<text x="294.3" y="262.7">SHEET:</text>
<text x="347.5" y="262.7">NEXT SHEET:</text>
<text x="407.8" y="262.7">PAL-010</text>
</g>
</svg>
